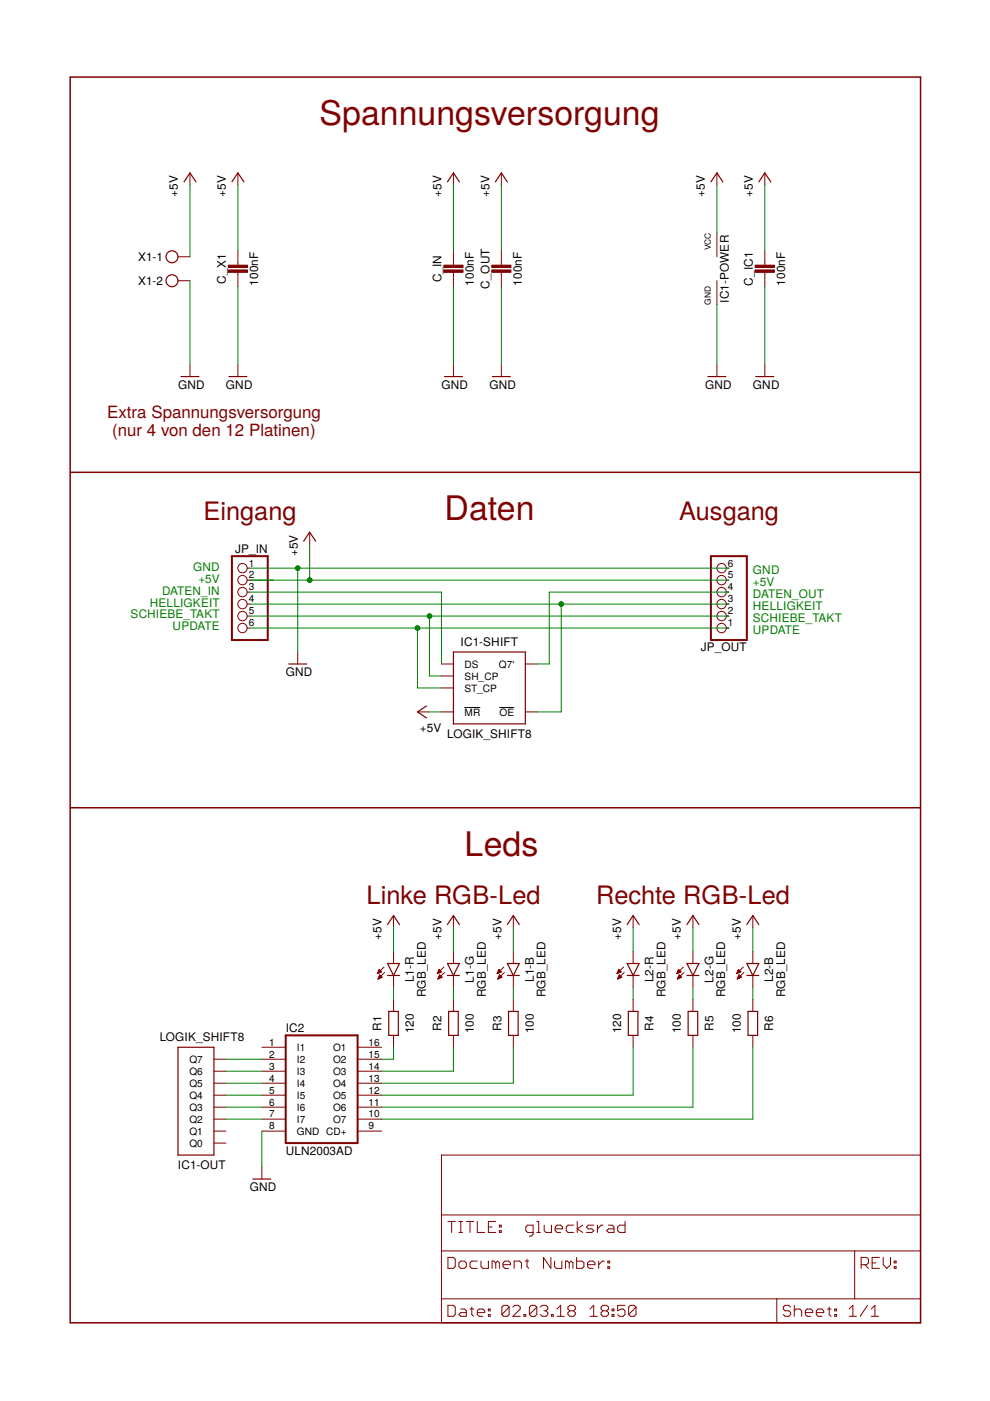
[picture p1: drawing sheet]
<svg xmlns="http://www.w3.org/2000/svg" width="210mm" height="297mm" viewBox="0 0 210 297" stroke-linecap="round" stroke-linejoin="round" font-family="sans-serif">
<path d="M98.5 150h3.3M105.9 150h3.1" fill="none" stroke="#000" stroke-width=".21"/>
<path d="M14.9 16.3h180.3v264.2h-180.3zM14.9 100.1h180.3M14.9 171.3h180.3" fill="none" stroke="#800000" stroke-width=".32"/>
<g fill="none" stroke="#800000" stroke-width=".21">
<path d="M40.3 36.7v2.5M50.4 36.7v2.5M96.1 36.7v2.5M106.3 36.7v2.5M152 36.7v2.5M162.2 36.7v2.5M37.7 59.5h2.6M37.7 54.4h2.6M50.4 53.2v3.3M50.4 57.5v3.3M96.1 53.2v3.3M96.1 57.5v3.3"/>
<path d="M106.3 53.2v3.3M106.3 57.5v3.3M152 49.4v5M152 59.5v5.1M162.2 53.2v3.3M162.2 57.5v3.3M40.3 77.3v2.5M50.4 77.3v2.5M96.1 77.3v2.5M106.3 77.3v2.5M152 77.3v2.5M162.2 77.3v2.5"/>
<path d="M65.7 112.8v2.6M52.4 133.2h.6M52.4 130.6h.6M52.4 128.1h.6M52.4 125.5h.6M52.4 123h.6M52.4 120.5h.6M63.1 138.2v2.6M154 133.2h.5M154 130.6h.5M154 128.1h.5M154 125.5h.5"/>
<path d="M154 123h.5M154 120.5h.5M88.5 150.9h2.6M93.6 143.3h2.5M93.6 140.8h2.5M93.6 150.9h2.5M93.6 145.9h2.5M111.4 140.8h2.5M111.4 150.9h2.5M83.4 194.1v2.6M96.1 194.1v2.6M108.8 194.1v2.6"/>
<path d="M134.2 194.1v2.6M146.9 194.1v2.6M159.6 194.1v2.6M80 206.4h.1M80.1 206.3h.3M80.1 206.2h.6M80.2 206h.7M80.2 207.5h.1M80.2 205.9h.6M80.2 207.4h.4M80.3 205.8h.3M80.3 207.2h.6"/>
<path d="M80.3 207.1h.7M80.3 205.7h.2M80.4 205.5l-.4 .9M80.4 205.5l.5 .6M80.4 205.5h.1M80.4 207h.4M80.4 206.9h.3M80.5 206.8h.1M80.5 206.7l.5 .5-.9 .4zM80.9 206.1l-.9 .3M81.4 205l-1.4 1.4M81.5 206.2l-1.4 1.4"/>
<path d="M83.4 201.7v2.6M83.4 206.8v2.6M83.4 211.9v2.5M83.4 219.5v2.5M92.7 206.4h.1M92.8 206.3h.3M92.8 206.2h.5M92.9 206h.7M92.9 207.5h.1M92.9 207.4h.4M92.9 205.9h.6M93 205.8h.3"/>
<path d="M93 207.2h.6M93 205.7h.2M93 207.1h.7M93.1 205.5h.1M93.1 207h.4M93.1 205.5l-.4 .9M93.1 205.5l.5 .6-.9 .3M93.1 206.9h.3M93.2 206.8h.1M93.2 206.7l.5 .5-.9 .4zM94.1 205l-1.4 1.4M94.2 206.2l-1.4 1.4"/>
<path d="M96.1 201.7v2.6M96.1 206.8v2.6M96.1 211.9v2.5M96.1 219.5v2.5M105.4 206.4h.1M105.5 206.3h.3M105.5 206.2h.5M105.6 206h.7M105.6 207.5h.1M105.6 205.9h.6M105.6 207.4h.4M105.7 205.8h.3"/>
<path d="M105.7 207.2h.6M105.7 205.7h.2M105.7 207.1h.6M105.8 205.5h.1M105.8 207h.4M105.8 205.5l-.4 .9M105.8 205.5l.5 .6M105.8 206.9h.3M105.9 206.8h.1M105.9 206.7l.5 .5-.9 .4zM106.3 206.1l-.9 .3M106.8 205l-1.4 1.4"/>
<path d="M106.9 206.2l-1.4 1.4M108.8 201.7v2.6M108.8 206.8v2.6M108.8 211.9v2.5M108.8 219.5v2.5M130.8 206.4h.1M130.9 206.3h.3M130.9 206.2h.5M131 207.5h.1M131 206h.7M131 205.9h.6M131 207.4h.4"/>
<path d="M131.1 207.2h.6M131.1 205.8h.3M131.1 205.7h.2M131.1 207.1h.6M131.2 205.5h.1M131.2 207h.4M131.2 205.5l-.4 .9M131.2 205.5l.5 .6-.9 .3M131.2 206.9h.3M131.3 206.8h.1M131.3 206.7l.5 .5-.9 .4zM132.2 205l-1.4 1.4"/>
<path d="M132.3 206.2l-1.4 1.4M134.2 201.7v2.6M134.2 206.8v2.6M134.2 211.9v2.5M134.2 219.5v2.5M143.5 206.4h.1M143.6 206.3h.3M143.6 206.2h.5M143.7 206h.7M143.7 207.5h.1M143.7 205.9h.6M143.7 207.4h.4"/>
<path d="M143.8 205.8h.3M143.8 207.2h.6M143.8 205.7h.2M143.8 207.1h.6M143.9 205.5h.1M143.9 207h.4M143.9 205.5l-.4 .9M143.9 205.5l.5 .6M143.9 206.9h.3M144 206.8h.1M144 206.7l.5 .5-.9 .4zM144.4 206.1l-.9 .3"/>
<path d="M144.9 205l-1.4 1.4M145 206.2l-1.4 1.4M146.9 201.7v2.6M146.9 206.8v2.6M146.9 211.9v2.5M146.9 219.5v2.5M156.2 206.4h.1M156.3 206.3h.2M156.3 206.2h.5M156.4 206h.7M156.4 207.5h.1M156.4 205.9h.6"/>
<path d="M156.4 207.4h.4M156.5 205.8h.3M156.5 207.2h.6M156.5 207.1h.6M156.5 205.7h.2M156.6 205.5h.1M156.6 207h.4M156.6 205.5l-.4 .9M156.6 205.5l.5 .6M156.6 206.9h.3M156.7 206.8h.1M156.7 206.7l.5 .5-.9 .4z"/>
<path d="M157.1 206.1l-.9 .3M157.6 205l-1.4 1.4M157.7 206.2l-1.4 1.4M159.6 201.7v2.6M159.6 206.8v2.6M159.6 211.9v2.5M159.6 219.5v2.5M45.4 239.8h2.5M45.4 237.3h2.5M45.4 234.7h2.5M45.4 232.2h2.5M45.4 229.7h2.5"/>
<path d="M45.4 227.1h2.5M45.4 224.6h2.5M55.5 239.8h5.1M55.5 237.3h5.1M55.5 234.7h5.1M55.5 232.2h5.1M55.5 229.7h5.1M55.5 227.1h5.1M55.5 224.6h5.1M55.5 222h5.1M75.8 239.8h5.1M75.8 237.3h5.1"/>
<path d="M75.8 234.7h5.1M75.8 232.2h5.1M75.8 229.7h5.1M75.8 227.1h5.1M75.8 224.6h5.1M75.8 222h5.1M45.4 242.4h2.5M55.5 247.4v2.6M93.6 244.9h101.6v35.6h-101.6zM93.6 257.6h101.6M95 259h1.5M95.8 259v2.3"/>
<path d="M97.3 259h.8M97.7 259v2.3M98.9 259h1.5M99.7 259v2.3M101.2 259v2.3h1.6M105.1 259h-1.6v2.3h1.6M105.9 259.8h.4v.3h-.4zM113.8 259h.4v2.3M115.4 259.8v1.1l.4 .4h1.1v-1.5M121.6 259.8h-1.2l-.3 .3v.8l.3 .4h1.2M122.4 259v2.3M123.5 259.8l-1.1 .7 1.1 .8"/>
<path d="M125.9 259.8h-1.2l-.4 .3 .4 .4h.8l.4 .4-.4 .4h-1.2M126.7 259.8v1.5M127.8 259.8h-.4l-.7 .7M129 259.8h.8l.4 .3v1.2h-1.2l-.4-.4 .4-.4h1.2M132.5 259v2.3h-1.1l-.4-.4v-.8l.4-.3h1.1M93.6 265.2h101.6M93.6 275.4h101.6M95 266.6h1.1l.4 .4v1.5l-.4 .4h-1.1zM95 276.8h1.1l.4 .3v1.6l-.4 .4h-1.1zM97.3 267.8l.4-.4h.8l.4 .4v.7l-.4 .4h-.8l-.4-.4zM97.3 261.3h.8M97.7 277.5h.8l.4 .4v1.2h-1.2l-.4-.4 .4-.4h1.2"/>
<path d="M99.7 277.5h.7M100 277.1v1.6l.4 .4M101.2 278.3h1.6v-.4l-.4-.4h-.8l-.4 .4v.8l.4 .4h.8M101.2 267.4h-1.2l-.3 .4v.7l.3 .4h1.2M102 267.4v1.1l.4 .4h1.1v-1.5M103.5 278.7h.4v.4h-.4zM103.5 277.5h.4v.4h-.4zM103.5 260.1h.8M105.1 267.8l-.4-.4h-.4v1.5M105.1 267.8l.4-.4 .4 .4v1.1M105.1 267.8v1.1M105.9 260.9h.4v.4h-.4z"/>
<path d="M106.7 268.1h1.5v-.3l-.4-.4h-.7l-.4 .4v.7l.4 .4h.7M107.9 277.1v1.6l-.3 .4h-.8l-.4-.4M107.9 277.1l-.3-.3h-.8l-.4 .3v1.6M107.9 277.1l-1.5 1.6M108.7 277.1l.4-.3h.8l.4 .3v.4l-1.6 1.6h1.6M109 268.9v-1.5h1.2l.4 .4v1.1M111.1 278.7h.4v.4h-.4zM111.3 267.4h.8M111.7 267v1.5l.4 .4M113 261.3h-1.1l-.4-.4v-.8l.4-.3h1.1v1.9l-.4 .4h-.4M113.8 277.1v1.6l-.4 .4h-.8l-.4-.4M113.8 277.1l-.4-.3h-.8l-.4 .3v1.6"/>
<path d="M113.8 277.1l-1.6 1.6M113.8 261.3h.8M114.6 277.1l.4-.3h.8l.3 .3v.4l-.3 .4M115.4 277.9h.4M115.8 277.9l.3 .4v.4l-.3 .4h-.8l-.4-.4M116.8 266.6v2.3l-1.6-2.3v2.3M116.9 278.7h.4v.4h-.4zM117.6 267.4v1.1l.4 .4h1.1v-1.5M117.7 260.5h1.6v-.4l-.4-.3h-.8l-.4 .3v.8l.4 .4h.8M118.1 279.1h1.6M118.1 277.5l.8-.7v2.3M120.7 267.8l-.4-.4h-.4v1.5"/>
<path d="M120.7 267.8v1.1M120.7 267.8l.4-.4 .4 .4v1.1M120.8 277.9l-.4 .4v.4l.4 .4h.8l.4-.4v-.4l-.4-.4M120.8 277.9l-.4-.4v-.4l.4-.3h.8l.4 .3v.4l-.4 .4M120.8 277.9h.8M122.3 266.6v2.3h1.1l.4-.4v-.7l-.4-.4h-1.1M124.6 268.1h1.6v-.3l-.4-.4h-.8l-.4 .4v.7l.4 .4h.8M125.1 279.1h1.6M125.1 277.5l.8-.7v2.3M126.9 267.4v1.5M127.8 277.9l-.4 .4v.4l.4 .4h.8l.4-.4v-.4l-.4-.4M127.8 277.9l-.4-.4v-.4l.4-.3h.8l.4 .3v.4l-.4 .4"/>
<path d="M127.8 277.9h.8M128.1 267.4h-.4l-.8 .7M128.9 268.5h.4v.4h-.4zM128.9 267.4h.4v.4h-.4zM129.8 278.7h.4v.4h-.4zM129.8 277.5h.4v.4h-.4zM132.5 276.8h-1.5v1.1l.7-.4h.4l.4 .4v.8l-.4 .4h-.8l-.3-.4M134.9 277.1v1.6l-.4 .4h-.8l-.4-.4M134.9 277.1l-.4-.3h-.8l-.4 .3v1.6M134.9 277.1l-1.6 1.6M164.7 275.4v5.1M167.6 277.1l-.4-.3h-.7l-.4 .3v.4l.4 .4h.7l.4 .4v.4l-.4 .4h-.7l-.4-.4"/>
<path d="M168.4 277.9l.4-.4h.8l.4 .4v1.2M168.4 276.8v2.3M170.8 278.3h1.5v-.4l-.4-.4h-.8l-.3 .4v.8l.3 .4h.8M173.1 278.3h1.5v-.4l-.3-.4h-.8l-.4 .4v.8l.4 .4h.8M175.4 277.5h.8M175.8 277.1v1.6l.4 .4M177 278.7h.4v.4h-.4zM177 277.5h.4v.4h-.4zM180 279.1h1.6M180 277.5l.8-.7v2.3M181.2 265.2v10.2M182.6 268.1h1.1l.4-.3v-.8l-.4-.4h-1.1v2.3"/>
<path d="M183.4 268.1l.7 .8M183.9 276.8l-1.5 2.3M184.7 279.1h1.6M184.7 277.5l.8-.7v2.3M184.9 267.8h.8M186.5 266.6h-1.6v2.3h1.6M187.3 266.6v1.5l.7 .8 .8-.8v-1.5M189.6 268.5h.4v.4h-.4zM189.6 267.4h.4v.4h-.4z"/>
<circle cx="51.4" cy="133.2" r=".99"/>
<circle cx="51.4" cy="125.5" r=".99"/>
<circle cx="51.4" cy="128.1" r=".99"/>
<circle cx="51.4" cy="120.5" r=".99"/>
<circle cx="51.4" cy="123" r=".99"/>
<circle cx="51.4" cy="130.6" r=".99"/>
<circle cx="153" cy="133.2" r=".99"/>
<circle cx="153" cy="125.5" r=".99"/>
<circle cx="153" cy="123" r=".99"/>
<circle cx="153" cy="120.5" r=".99"/>
<circle cx="153" cy="130.6" r=".99"/>
<circle cx="153" cy="128.1" r=".99"/>
</g>
<g fill="none" stroke="#800000" stroke-width=".25">
<path d="M39 38.6l1.3-1.9 1.3 1.9M49.2 38.6l1.2-1.9 1.3 1.9M94.9 38.6l1.2-1.9 1.3 1.9M105 38.6l1.3-1.9 1.3 1.9M150.7 38.6l1.3-1.9 1.3 1.9M160.9 38.6l1.3-1.9 1.2 1.9M38.4 79.8h3.8M48.5 79.8h3.8M94.2 79.8h3.8M104.4 79.8h3.8M150.1 79.8h3.8M160.3 79.8h3.8"/>
<path d="M64.4 114.7l1.3-1.9 1.2 1.9M96.1 138.2h15.3v15.3h-15.3zM61.2 140.8h3.8M90.4 149.7l-1.9 1.2 1.9 1.3M82.2 196l1.2-1.9 1.3 1.9M94.9 196l1.2-1.9 1.3 1.9M107.6 196l1.2-1.9 1.3 1.9M133 196l1.2-1.9 1.3 1.9M145.6 196l1.3-1.9 1.3 1.9M158.3 196l1.3-1.9 1.3 1.9M82.2 204.3h2.5l-1.3 2.5zM82.2 206.8h2.5"/>
<path d="M82.4 214.4h2.1v5.1h-2.1zM94.9 206.8h2.5M94.9 204.3h2.5l-1.3 2.5zM95.1 214.4h2.1v5.1h-2.1zM107.6 206.8h2.5M107.6 204.3h2.5l-1.3 2.5zM107.8 214.4h2.1v5.1h-2.1zM133 206.8h2.5M133 204.3h2.5l-1.3 2.5zM133.2 214.4h2.1v5.1h-2.1zM145.6 206.8h2.6M145.6 204.3h2.6l-1.3 2.5z"/>
<path d="M145.9 214.4h2v5.1h-2zM158.3 206.8h2.6M158.3 204.3h2.6l-1.3 2.5zM158.6 214.4h2v5.1h-2zM37.7 222h7.7v22.9h-7.7zM53.6 250h3.8"/>
<circle cx="36.5" cy="54.4" r="1.27"/>
<circle cx="36.5" cy="59.5" r="1.27"/>
</g>
<path d="M49.2 117.9h7.6v17.8h-7.6zM150.7 117.9h7.6v17.8h-7.6zM60.6 219.5h15.2v22.9h-15.2z" fill="none" stroke="#800000" stroke-width=".42"/>
<g fill="#800000" stroke="#800000" stroke-width=".21">
<path d="M48.4 56.2h4.1v.5h-4.1z"/>
<path d="M48.4 57.2h4.1v.5h-4.1z"/>
<path d="M160.1 56.2h4.1v.5h-4.1z"/>
<path d="M160.1 57.2h4.1v.5h-4.1z"/>
<path d="M94.1 56.2h4.1v.5h-4.1z"/>
<path d="M94.1 57.2h4.1v.5h-4.1z"/>
<path d="M104.3 56.2h4v.5h-4z"/>
<path d="M104.3 57.2h4v.5h-4z"/>
</g>
<g fill="none" stroke="#008000" stroke-width=".21">
<path d="M40.3 39.2v15.2M50.4 39.2v14M96.1 39.2v14M106.3 39.2v14M152 39.2v10.2M162.2 39.2v14M40.3 59.5v17.8M50.4 60.8v16.5M96.1 60.8v16.5M106.3 60.8v16.5M152 64.6v12.7M162.2 60.8v16.5"/>
<path d="M65.7 115.4v7.6M53 123h101.5M53 120.5h101.5M53 133.2h101.5M53 128.1h101.5M53 125.5h40.6v15.3M53 130.6h101.5M63.1 120.5v17.7M88.5 133.2v12.7h5.1M91.1 130.6v12.7h2.5M119 128.1v22.8h-5.1M154.5 125.5h-38v15.3h-2.6"/>
<path d="M91.1 150.9h2.5M83.4 196.7v5M96.1 196.7v5M108.8 196.7v5M134.2 196.7v5M146.9 196.7v5M159.6 196.7v5M83.4 209.4v2.5M96.1 209.4v2.5M108.8 209.4v2.5M134.2 209.4v2.5M146.9 209.4v2.5"/>
<path d="M159.6 209.4v2.5M47.9 234.7h7.6M47.9 232.2h7.6M47.9 237.3h7.6M47.9 229.7h7.6M47.9 227.1h7.6M47.9 224.6h7.6M55.5 239.8v7.6M83.4 222v2.6h-2.5M96.1 222v5.1h-15.2M108.8 222v7.7h-27.9M134.2 222v10.2h-53.3"/>
<path d="M146.9 222v12.7h-66M159.6 222v15.3h-78.7"/>
</g>
<g fill="#008000" stroke="#008000" stroke-width=".21">
<circle cx="65.7" cy="123" r=".51"/>
<circle cx="63.1" cy="120.5" r=".51"/>
<circle cx="88.5" cy="133.2" r=".51"/>
<circle cx="119" cy="128.1" r=".51"/>
<circle cx="91.1" cy="130.6" r=".51"/>
</g>
<g font-size="7.2" fill="#800000">
<text x="67.7" y="26.5">Spannungsversorgung</text>
<text x="94.2" y="110.3">Daten</text>
<text x="98.5" y="181.4">Leds</text>
</g>
<g font-size="5.4" fill="#800000">
<text x="43.1" y="110.3">Eingang</text>
<text x="144" y="110.3">Ausgang</text>
<text x="77.7" y="191.6">Linke RGB-Led</text>
<text x="126.4" y="191.6">Rechte RGB-Led</text>
</g>
<g font-size="3.6" fill="#800000">
<text x="22.7" y="88.7">Extra Spannungsversorgung</text>
<text x="23.8" y="92.5">(nur 4 von den 12 Platinen)</text>
</g>
<g font-size="2.5">
<text x="37.7" y="41.7" transform="rotate(-90 37.7 41.7)">+5V</text>
<text x="47.9" y="41.7" transform="rotate(-90 47.9 41.7)">+5V</text>
<text x="93.6" y="41.7" transform="rotate(-90 93.6 41.7)">+5V</text>
<text x="103.8" y="41.7" transform="rotate(-90 103.8 41.7)">+5V</text>
<text x="149.5" y="41.7" transform="rotate(-90 149.5 41.7)">+5V</text>
<text x="159.6" y="41.7" transform="rotate(-90 159.6 41.7)">+5V</text>
<text x="29.3" y="55.3">X1-1</text>
<text x="93.6" y="59.9" transform="rotate(-90 93.6 59.9)">C_IN</text>
<text x="29.3" y="60.4">X1-2</text>
<text x="47.9" y="60.1" transform="rotate(-90 47.9 60.1)">C_X1</text>
<text x="54.7" y="60.5" transform="rotate(-90 54.7 60.5)">100nF</text>
<text x="100.5" y="60.5" transform="rotate(-90 100.5 60.5)">100nF</text>
<text x="103.8" y="61.3" transform="rotate(-90 103.8 61.3)">C_OUT</text>
<text x="110.6" y="60.5" transform="rotate(-90 110.6 60.5)">100nF</text>
<text x="154.5" y="64.2" transform="rotate(-90 154.5 64.2)">IC1-POWER</text>
<text x="159.6" y="60.6" transform="rotate(-90 159.6 60.6)">C_IC1</text>
<text x="166.5" y="60.5" transform="rotate(-90 166.5 60.5)">100nF</text>
<text x="37.8" y="82.4">GND</text>
<text x="47.9" y="82.4">GND</text>
<text x="93.6" y="82.4">GND</text>
<text x="103.8" y="82.4">GND</text>
<text x="149.5" y="82.4">GND</text>
<text x="159.6" y="82.4">GND</text>
<text x="49.8" y="117.3">JP_IN</text>
<text x="63.1" y="117.9" transform="rotate(-90 63.1 117.9)">+5V</text>
<text x="97.7" y="137">IC1-SHIFT</text>
<text x="60.6" y="143.3">GND</text>
<text x="148.6" y="138.1">JP_OUT</text>
<text x="89" y="155.3">+5V</text>
<text x="94.8" y="156.5">LOGIK_SHIFT8</text>
<text x="80.9" y="199.2" transform="rotate(-90 80.9 199.2)">+5V</text>
<text x="93.6" y="199.2" transform="rotate(-90 93.6 199.2)">+5V</text>
<text x="106.3" y="199.2" transform="rotate(-90 106.3 199.2)">+5V</text>
<text x="131.7" y="199.2" transform="rotate(-90 131.7 199.2)">+5V</text>
<text x="144.4" y="199.2" transform="rotate(-90 144.4 199.2)">+5V</text>
<text x="157.1" y="199.2" transform="rotate(-90 157.1 199.2)">+5V</text>
<text x="87.8" y="208.3" transform="rotate(-90 87.8 208.3)">L1-R</text>
<text x="100.5" y="208.3" transform="rotate(-90 100.5 208.3)">L1-G</text>
<text x="113.2" y="208.2" transform="rotate(-90 113.2 208.2)">L1-B</text>
<text x="138.5" y="208.3" transform="rotate(-90 138.5 208.3)">L2-R</text>
<text x="151.2" y="208.3" transform="rotate(-90 151.2 208.3)">L2-G</text>
<text x="163.9" y="208.2" transform="rotate(-90 163.9 208.2)">L2-B</text>
<text x="90.3" y="211.5" transform="rotate(-90 90.3 211.5)">RGB_LED</text>
<text x="103" y="211.5" transform="rotate(-90 103 211.5)">RGB_LED</text>
<text x="115.7" y="211.5" transform="rotate(-90 115.7 211.5)">RGB_LED</text>
<text x="141.1" y="211.5" transform="rotate(-90 141.1 211.5)">RGB_LED</text>
<text x="153.8" y="211.5" transform="rotate(-90 153.8 211.5)">RGB_LED</text>
<text x="166.5" y="211.5" transform="rotate(-90 166.5 211.5)">RGB_LED</text>
<text x="33.9" y="220.8">LOGIK_SHIFT8</text>
<text x="60.6" y="218.7">IC2</text>
<text x="80.9" y="218.6" transform="rotate(-90 80.9 218.6)">R1</text>
<text x="87.8" y="219" transform="rotate(-90 87.8 219)">120</text>
<text x="93.6" y="218.6" transform="rotate(-90 93.6 218.6)">R2</text>
<text x="100.5" y="219" transform="rotate(-90 100.5 219)">100</text>
<text x="106.3" y="218.6" transform="rotate(-90 106.3 218.6)">R3</text>
<text x="113.2" y="219" transform="rotate(-90 113.2 219)">100</text>
<text x="131.7" y="219.1" transform="rotate(-90 131.7 219.1)">120</text>
<text x="138.5" y="218.6" transform="rotate(-90 138.5 218.6)">R4</text>
<text x="144.4" y="219.1" transform="rotate(-90 144.4 219.1)">100</text>
<text x="151.2" y="218.6" transform="rotate(-90 151.2 218.6)">R5</text>
<text x="157.1" y="219.1" transform="rotate(-90 157.1 219.1)">100</text>
<text x="163.9" y="218.6" transform="rotate(-90 163.9 218.6)">R6</text>
<text x="60.6" y="244.9">ULN2003AD</text>
<text x="37.7" y="248">IC1-OUT</text>
<text x="53" y="252.5">GND</text>
</g>
<g font-size="2.5" fill="#008000">
<text x="41" y="121">GND</text>
<text x="42.1" y="123.5">+5V</text>
<text x="159.6" y="124.3">+5V</text>
<text x="159.6" y="121.7">GND</text>
<text x="27.7" y="131.1">SCHIEBE_TAKT</text>
<text x="31.8" y="128.6">HELLIGKEIT</text>
<text x="34.4" y="126.1">DATEN_IN</text>
<text x="159.6" y="129.4">HELLIGKEIT</text>
<text x="159.6" y="126.8">DATEN_OUT</text>
<text x="159.6" y="131.9">SCHIEBE_TAKT</text>
<text x="36.6" y="133.7">UPDATE</text>
<text x="159.6" y="134.4">UPDATE</text>
</g>
<g font-size="2.1">
<text x="52.8" y="120.1">1</text>
<text x="52.8" y="122.7">2</text>
<text x="52.8" y="125.2">3</text>
<text x="154.3" y="125.2">4</text>
<text x="154.3" y="122.7">5</text>
<text x="154.3" y="120.1">6</text>
<text x="52.8" y="127.7">4</text>
<text x="52.8" y="130.3">5</text>
<text x="154.3" y="130.3">2</text>
<text x="154.3" y="127.7">3</text>
<text x="52.8" y="132.8">6</text>
<text x="154.3" y="132.8">1</text>
<text x="98.5" y="141.5">DS</text>
<text x="105.8" y="141.5">Q7'</text>
<text x="98.5" y="144.1">SH_CP</text>
<text x="98.5" y="146.6">ST_CP</text>
<text x="98.5" y="151.7">MR</text>
<text x="105.9" y="151.7">OE</text>
<text x="57.1" y="221.7">1</text>
<text x="78.2" y="221.7">16</text>
<text x="40.2" y="227.9">Q6</text>
<text x="40.2" y="225.3">Q7</text>
<text x="57.1" y="224.2">2</text>
<text x="57.1" y="226.8">3</text>
<text x="62.9" y="222.8">I1</text>
<text x="62.9" y="225.3">I2</text>
<text x="62.9" y="227.9">I3</text>
<text x="70.6" y="222.8">O1</text>
<text x="70.6" y="225.4">O2</text>
<text x="70.6" y="227.9">O3</text>
<text x="78.2" y="224.2">15</text>
<text x="78.2" y="226.8">14</text>
<text x="40.2" y="233">Q4</text>
<text x="40.2" y="230.4">Q5</text>
<text x="57.1" y="229.3">4</text>
<text x="57.1" y="231.9">5</text>
<text x="62.9" y="230.4">I4</text>
<text x="62.9" y="233">I5</text>
<text x="70.6" y="230.4">O4</text>
<text x="70.6" y="233">O5</text>
<text x="78.2" y="229.3">13</text>
<text x="78.2" y="231.9">12</text>
<text x="40.2" y="238">Q2</text>
<text x="40.2" y="235.5">Q3</text>
<text x="57.1" y="234.4">6</text>
<text x="57.1" y="236.9">7</text>
<text x="57.1" y="239.5">8</text>
<text x="62.9" y="235.5">I6</text>
<text x="62.9" y="238">I7</text>
<text x="70.6" y="235.5">O6</text>
<text x="70.6" y="238">O7</text>
<text x="78.2" y="234.4">11</text>
<text x="78.2" y="236.9">10</text>
<text x="78.2" y="239.5">9</text>
<text x="40.2" y="243.1">Q0</text>
<text x="40.2" y="240.6">Q1</text>
<text x="62.9" y="240.6">GND CD+</text>
</g>
<g font-size="1.8">
<text x="150.7" y="53.1" transform="rotate(-90 150.7 53.1)">VCC</text>
<text x="150.7" y="64.6" transform="rotate(-90 150.7 64.6)">GND</text>
</g>
</svg>
